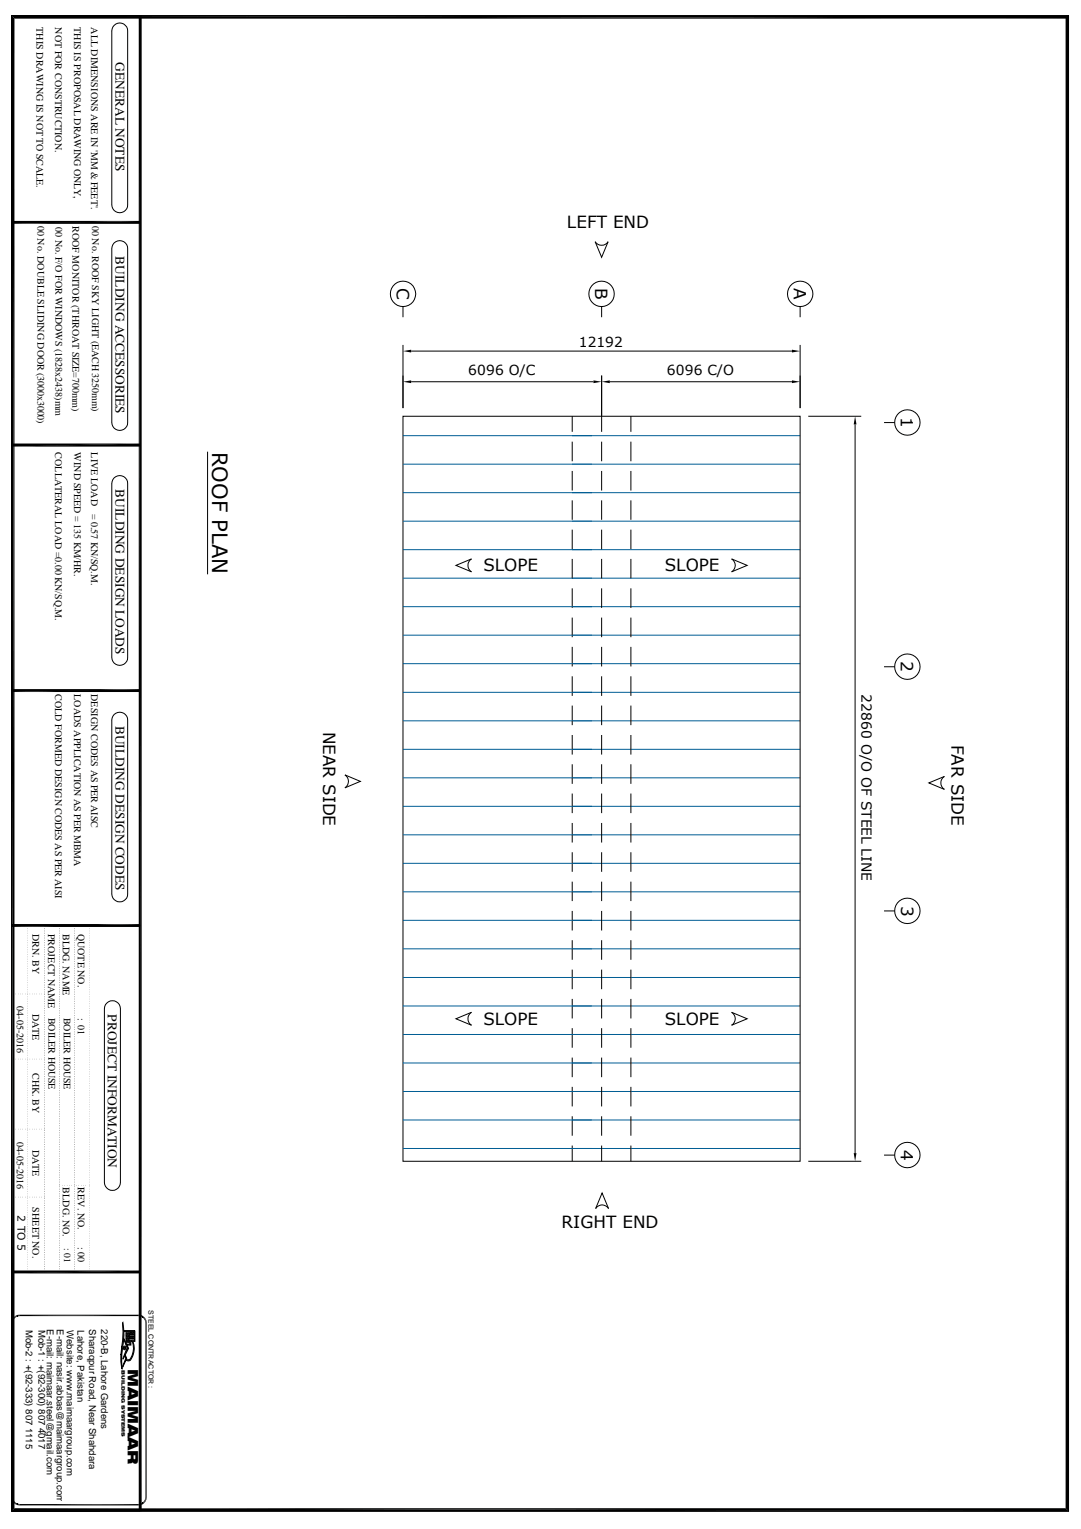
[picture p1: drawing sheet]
<svg xmlns="http://www.w3.org/2000/svg" width="297mm" height="420mm" viewBox="0 0 297 420" stroke-linecap="round" stroke-linejoin="round" font-family="sans-serif">
<g fill="none" stroke="#000" stroke-width=".27">
<path d="M3.2 4.3h290.1v410.6h-290.1zM3.2 4.3h35.3v410.6h-35.3h24.1M30.7 8.5h.1M31.3 7a2.16 2.16 0 0 1 2.4-.5 2.16 2.16 0 0 1 1.3 2v47.7a2.18 2.18 0 0 1-2.1 2.2 2.18 2.18 0 0 1-2.2-2.2v-47.7l.3-1.1zM293.3 4.3h.1M30.7 56.2h.1M35 56.2h.1M3.2 61h35.3M30.7 68.3h.1M31.3 66.7a2.19 2.19 0 0 1 2.4-.5 2.19 2.19 0 0 1 1.3 2.1v47.7a2.18 2.18 0 0 1-2.1 2.2 2.18 2.18 0 0 1-2.2-2.2v-47.7l.3-1.1zM163.3 66.4a2.11 2.11 0 0 0 3.6 0l-1.8 4.2zM110.6 84.2a3.5 3.5 0 0 0 3.1-5 3.5 3.5 0 0 0-5.8-.7 3.5 3.5 0 0 0 1.9 5.6l.8 .1v2.9"/>
<path d="M110.6 94.7v17.3M112.8 96.4h104.6M165.1 84.2a3.5 3.5 0 0 0 3.1-5.1 3.5 3.5 0 0 0-5.9-.6 3.5 3.5 0 0 0 2 5.6l.8 .1v2.9M219.6 84.2a3.5 3.5 0 0 0 3.1-5 3.5 3.5 0 0 0-5.8-.7 3.5 3.5 0 0 0 1.9 5.6l.8 .1v2.9M219.6 94.7v17.3M30.7 116h.1M35 116h.1M110.6 114.3h109v204.5h-109zM112.8 104.8h50.1M157 114.2v4.4M165.1 103.1v15.5M167.4 104.8h50"/>
<path d="M173.2 114.2v4.4M221.8 114.3h14.6M234.7 116.5v200.1M242.6 116h2.9M3.2 122.2h35.3M30.7 132.8h.1M31.3 131.2a2.19 2.19 0 0 1 2.4-.4 2.19 2.19 0 0 1 1.3 2v47.7a2.18 2.18 0 0 1-2.1 2.2 2.18 2.18 0 0 1-2.2-2.2v-47.7l.3-1.1zM57 124v33.7M157 121.3v5.3M157 129.3v5.4M157 137.4v5.3M165.1 121.3v5.3"/>
<path d="M165.1 129.3v5.4M165.1 137.4v5.3M173.2 121.3v5.3M173.2 129.3v5.4M173.2 137.4v5.3M125.1 155.2l4.3-1.7a2.11 2.11 0 0 0 0 3.5zM157 145.4v5.4M157 153.5v5.3M165.1 145.4v5.4M165.1 153.5v5.3M173.2 145.4v5.4M173.2 153.5v5.3"/>
<path d="M200.8 153.5l4.3 1.7-4.3 1.8a2.06 2.06 0 0 0 0-3.5zM157 161.5v5.4M157 169.6v5.3M157 177.6v5.4M165.1 161.5v5.4M165.1 169.6v5.3M165.1 177.6v5.4M173.2 161.5v5.4M173.2 169.6v5.3M173.2 177.6v5.4M3.2 189.6h35.3M30.7 180.5h.1"/>
<path d="M30.7 197.7h.1M31.3 196.2a2.19 2.19 0 0 1 2.4-.5 2.19 2.19 0 0 1 1.3 2v47.8a2.18 2.18 0 0 1-2.1 2.1 2.18 2.18 0 0 1-2.2-2.1v-47.8zM35 180.5h.1M157 185.7v5.4M157 193.7v5.4M165.1 185.7v5.4M165.1 193.7v5.4M173.2 185.7v5.4M173.2 193.7v5.4M242.6 183.1h2.9M94.7 212.8l4.2 1.7-4.2 1.8a2.11 2.11 0 0 0 0-3.5zM157 201.8v5.4"/>
<path d="M157 209.8v5.4M157 217.9v5.3M165.1 201.8v5.4M165.1 209.8v5.4M165.1 217.9v5.3M173.2 201.8v5.4M173.2 209.8v5.4M173.2 217.9v5.3M254.9 215l4.3-1.8a2.11 2.11 0 0 0 0 3.5zM157 226v5.3M157 234v5.4M165.1 226v5.3"/>
<path d="M165.1 234v5.4M173.2 226v5.3M173.2 234v5.4M3.2 254.1h35.3M7.6 255h.1M7.6 255.6h.1M7.6 256.2h.1M7.6 256.9h.1M7.6 257.6h.1M7.6 258.2h.1M7.6 258.8h.1M7.6 259.5h.1"/>
<path d="M12.1 255h.1M12.1 255.6h.1M12.1 256.2h.1M12.1 256.9h.1M12.1 257.6h.1M12.1 258.2h.1M12.1 258.8h.1M12.1 259.5h.1M16.2 255h.1M16.2 255.6h.1M16.2 256.2h.1M16.2 256.9h.1"/>
<path d="M16.2 257.6h.1M16.2 258.2h.1M16.2 258.8h.1M16.2 259.5h.1M20.3 255h.1M20.3 255.6h.1M20.3 256.2h.1M20.3 256.9h.1M20.3 257.6h.1M20.3 258.2h.1M20.3 258.8h.1M20.3 259.5h.1"/>
<path d="M24.4 255h.1M24.4 255.6h.1M24.4 256.2h.1M24.4 256.9h.1M24.4 257.6h.1M24.4 258.2h.1M24.4 258.8h.1M24.4 259.5h.1M30.7 245.5h.1M35 245.5h.1M157 242.1v5.3M157 250.1v5.4"/>
<path d="M157 258.1v5.4M165.1 242.1v5.3M165.1 250.1v5.4M165.1 258.1v5.4M173.2 242.1v5.3M173.2 250.1v5.4M173.2 258.1v5.4M242.6 250.1h2.9M3.6 272.9h.1M4.3 272.9h.1M4.9 272.9h.1M5.6 272.9h.1"/>
<path d="M6.3 272.9h.1M6.9 272.9h.1M7.5 272.9h.1M7.6 260.1h.1M7.6 260.8h.1M7.6 261.4h.1M7.6 262.1h.1M7.6 262.7h.1M7.6 263.3h.1M7.6 264h.1M7.6 264.6h.1M7.6 265.3h.1"/>
<path d="M7.6 265.9h.1M7.6 266.6h.1M7.6 267.2h.1M7.6 267.9h.1M7.6 268.5h.1M7.6 269.1h.1M7.6 269.8h.1M7.6 270.5h.1M7.6 271.1h.1M7.6 271.7h.1M7.6 272.4h.1M7.6 273h.1"/>
<path d="M7.6 273.7h.1M7.6 274.3h.1M7.6 274.9h.1M7.6 275.6h.1M7.6 276.2h.1M7.6 276.9h.1M7.6 277.5h.1M7.6 278.2h.1M7.6 278.8h.1M7.6 279.5h.1M8.2 272.9h.1M8.8 272.9h.1"/>
<path d="M9.5 272.9h.1M10.1 272.9h.1M10.8 272.9h.1M11.4 272.9h.1M12.1 272.9h.1M12.1 260.1h.1M12.1 260.8h.1M12.1 261.4h.1M12.1 262.1h.1M12.1 262.7h.1M12.1 263.3h.1M12.1 264h.1"/>
<path d="M12.1 264.6h.1M12.1 265.3h.1M12.1 265.9h.1M12.1 266.6h.1M12.1 267.2h.1M12.1 267.9h.1M12.1 268.5h.1M12.1 269.1h.1M12.1 269.8h.1M12.1 270.5h.1M12.1 271.1h.1M12.1 271.7h.1"/>
<path d="M12.1 272.4h.1M12.1 273h.1M12.1 273.7h.1M12.1 274.3h.1M12.1 274.9h.1M12.1 275.6h.1M12.1 276.2h.1M12.1 276.9h.1M12.1 277.5h.1M12.1 278.2h.1M12.1 278.8h.1M12.1 279.5h.1"/>
<path d="M16.2 260.1h.1M16.2 260.8h.1M16.2 261.4h.1M16.2 262.1h.1M16.2 262.7h.1M16.2 263.3h.1M16.2 264h.1M16.2 264.6h.1M16.2 265.3h.1M16.2 265.9h.1M16.2 266.6h.1M16.2 267.2h.1"/>
<path d="M16.2 267.9h.1M16.2 268.5h.1M16.2 269.1h.1M16.2 269.8h.1M16.2 270.5h.1M16.2 271.1h.1M16.2 271.7h.1M16.2 272.4h.1M16.2 273h.1M16.2 273.7h.1M16.2 274.3h.1M16.2 274.9h.1"/>
<path d="M16.2 275.6h.1M16.2 276.2h.1M16.2 276.9h.1M16.2 277.5h.1M16.2 278.2h.1M16.2 278.8h.1M16.2 279.5h.1M20.3 260.1h.1M20.3 260.8h.1M20.3 261.4h.1M20.3 262.1h.1M20.3 262.7h.1"/>
<path d="M20.3 263.3h.1M20.3 264h.1M20.3 264.6h.1M20.3 265.3h.1M20.3 265.9h.1M20.3 266.6h.1M20.3 267.2h.1M20.3 267.9h.1M20.3 268.5h.1M20.3 269.1h.1M20.3 269.8h.1M20.3 270.5h.1"/>
<path d="M20.3 271.1h.1M20.3 271.7h.1M20.3 272.4h.1M20.3 273h.1M20.3 273.7h.1M20.3 274.3h.1M20.3 274.9h.1M20.3 275.6h.1M20.3 276.2h.1M20.3 276.9h.1M20.3 277.5h.1M20.3 278.2h.1"/>
<path d="M20.3 278.8h.1M20.3 279.5h.1M24.4 260.1h.1M24.4 260.8h.1M24.4 261.4h.1M24.4 262.1h.1M24.4 262.7h.1M24.4 263.3h.1M24.4 264h.1M24.4 264.6h.1M24.4 265.3h.1M24.4 265.9h.1"/>
<path d="M24.4 266.6h.1M24.4 267.2h.1M24.4 267.9h.1M24.4 268.5h.1M24.4 269.1h.1M24.4 269.8h.1M24.4 270.5h.1M24.4 271.1h.1M24.4 271.7h.1M24.4 272.4h.1M24.4 273h.1M24.4 273.7h.1"/>
<path d="M24.4 274.3h.1M24.4 274.9h.1M24.4 275.6h.1M24.4 276.2h.1M24.4 276.9h.1M24.4 277.5h.1M24.4 278.2h.1M24.4 278.8h.1M24.4 279.5h.1M28.7 276.9h.1M29.3 275.4a2.16 2.16 0 0 1 2.4-.5 2.16 2.16 0 0 1 1.3 2v47.8a2.2 2.2 0 0 1-2.1 2.1 2.2 2.2 0 0 1-2.2-2.1v-47.8l.3-1.1zM125.1 279.7l4.3-1.8a2.11 2.11 0 0 0 0 3.6z"/>
<path d="M157 266.2v5.4M157 274.3v5.3M165.1 266.2v5.4M165.1 274.3v5.3M173.2 266.2v5.4M173.2 274.3v5.3M200.8 277.9l4.3 1.8-4.3 1.8a2.06 2.06 0 0 0 0-3.6zM3.6 290.8h.1M4.3 290.8h.1M4.9 290.8h.1M5.6 290.8h.1M6.3 290.8h.1"/>
<path d="M6.9 290.8h.1M7.5 290.8h.1M7.6 280.1h.1M7.6 280.7h.1M7.6 281.4h.1M7.6 282h.1M7.6 282.7h.1M7.6 283.3h.1M7.6 283.9h.1M7.6 284.6h.1M7.6 285.3h.1M7.6 285.9h.1"/>
<path d="M7.6 286.5h.1M7.6 287.2h.1M7.6 287.8h.1M7.6 288.5h.1M7.6 289.1h.1M7.6 289.7h.1M7.6 290.4h.1M7.6 291.1h.1M7.6 291.7h.1M7.6 292.3h.1M7.6 293h.1M7.6 293.6h.1"/>
<path d="M7.6 294.3h.1M7.6 294.9h.1M7.6 295.6h.1M7.6 296.2h.1M7.6 296.8h.1M7.6 297.5h.1M7.6 298.1h.1M7.6 298.8h.1M7.6 299.4h.1M8.2 290.8h.1M8.8 290.8h.1M9.5 290.8h.1"/>
<path d="M10.1 290.8h.1M10.8 290.8h.1M11.4 290.8h.1M12.1 280.1h.1M12.1 280.7h.1M12.1 281.4h.1M12.1 282h.1M12.1 282.7h.1M12.1 283.3h.1M12.1 283.9h.1M12.1 284.6h.1M12.1 285.3h.1"/>
<path d="M12.1 285.9h.1M12.1 286.5h.1M12.1 287.2h.1M12.1 287.8h.1M12.1 288.5h.1M12.1 289.1h.1M12.1 289.7h.1M12.1 290.4h.1M12.1 291.1h.1M12.1 291.7h.1M12.1 292.3h.1M12.1 293h.1"/>
<path d="M12.1 293.6h.1M12.1 294.3h.1M12.1 294.9h.1M12.1 295.6h.1M12.1 296.2h.1M12.1 296.8h.1M12.1 297.5h.1M12.1 298.1h.1M12.1 298.8h.1M12.1 299.4h.1M12.1 290.8h.1M16.2 280.1h.1"/>
<path d="M16.2 280.7h.1M16.2 281.4h.1M16.2 282h.1M16.2 282.7h.1M16.2 283.3h.1M16.2 283.9h.1M16.2 284.6h.1M16.2 285.3h.1M16.2 285.9h.1M16.2 286.5h.1M16.2 287.2h.1M16.2 287.8h.1"/>
<path d="M16.2 288.5h.1M16.2 289.1h.1M16.2 289.7h.1M16.2 290.4h.1M16.2 291.1h.1M16.2 291.7h.1M16.2 292.3h.1M16.2 293h.1M16.2 293.6h.1M16.2 294.3h.1M16.2 294.9h.1M16.2 295.6h.1"/>
<path d="M16.2 296.2h.1M16.2 296.8h.1M16.2 297.5h.1M16.2 298.1h.1M16.2 298.8h.1M16.2 299.4h.1M20.3 280.1h.1M20.3 280.7h.1M20.3 281.4h.1M20.3 282h.1M20.3 282.7h.1M20.3 283.3h.1"/>
<path d="M20.3 283.9h.1M20.3 284.6h.1M20.3 285.3h.1M20.3 285.9h.1M20.3 286.5h.1M20.3 287.2h.1M20.3 287.8h.1M20.3 288.5h.1M20.3 289.1h.1M20.3 289.7h.1M20.3 290.4h.1M20.3 291.1h.1"/>
<path d="M20.3 291.7h.1M20.3 292.3h.1M20.3 293h.1M20.3 293.6h.1M20.3 294.3h.1M20.3 294.9h.1M20.3 295.6h.1M20.3 296.2h.1M20.3 296.8h.1M20.3 297.5h.1M20.3 298.1h.1M20.3 298.8h.1"/>
<path d="M20.3 299.4h.1M24.4 280.1h.1M24.4 280.7h.1M24.4 281.4h.1M24.4 282h.1M24.4 282.7h.1M24.4 283.3h.1M24.4 283.9h.1M24.4 284.6h.1M24.4 285.3h.1M24.4 285.9h.1M24.4 286.5h.1"/>
<path d="M24.4 287.2h.1M24.4 287.8h.1M24.4 288.5h.1M24.4 289.1h.1M24.4 289.7h.1M24.4 290.4h.1M24.4 291.1h.1M24.4 291.7h.1M24.4 292.3h.1M24.4 293h.1M24.4 293.6h.1M24.4 294.3h.1"/>
<path d="M24.4 294.9h.1M24.4 295.6h.1M24.4 296.2h.1M24.4 296.8h.1M24.4 297.5h.1M24.4 298.1h.1M24.4 298.8h.1M24.4 299.4h.1M157 282.3v5.4M157 290.4v5.3M157 298.4v5.4M165.1 282.3v5.4"/>
<path d="M165.1 290.4v5.3M165.1 298.4v5.4M173.2 282.3v5.4M173.2 290.4v5.3M173.2 298.4v5.4M3.6 310h.1M4.3 310h.1M4.9 310h.1M5.6 310h.1M6.3 310h.1M6.9 310h.1M7.5 310h.1"/>
<path d="M7.6 300.1h.1M7.6 300.7h.1M7.6 301.4h.1M7.6 302h.1M7.6 302.6h.1M7.6 303.3h.1M7.6 303.9h.1M7.6 304.6h.1M7.6 305.2h.1M7.6 305.9h.1M7.6 306.5h.1M7.6 307.2h.1"/>
<path d="M7.6 307.8h.1M7.6 308.4h.1M7.6 309.1h.1M7.6 309.7h.1M7.6 310.4h.1M7.6 311h.1M7.6 311.7h.1M7.6 312.3h.1M7.6 313h.1M7.6 313.6h.1M7.6 314.2h.1M7.6 314.9h.1"/>
<path d="M7.6 315.5h.1M7.6 316.2h.1M7.6 316.8h.1M7.6 317.4h.1M7.6 318.1h.1M7.6 318.8h.1M7.6 319.4h.1M8.2 310h.1M8.8 310h.1M9.5 310h.1M10.1 310h.1M10.8 310h.1"/>
<path d="M11.4 310h.1M12.1 300.1h.1M12.1 300.7h.1M12.1 301.4h.1M12.1 302h.1M12.1 302.6h.1M12.1 303.3h.1M12.1 303.9h.1M12.1 304.6h.1M12.1 305.2h.1M12.1 305.9h.1M12.1 306.5h.1"/>
<path d="M12.1 307.2h.1M12.1 307.8h.1M12.1 308.4h.1M12.1 309.1h.1M12.1 309.7h.1M12.1 310.4h.1M12.1 311h.1M12.1 311.7h.1M12.1 312.3h.1M12.1 313h.1M12.1 313.6h.1M12.1 314.2h.1"/>
<path d="M12.1 314.9h.1M12.1 315.5h.1M12.1 316.2h.1M12.1 316.8h.1M12.1 317.4h.1M12.1 318.1h.1M12.1 318.8h.1M12.1 319.4h.1M12.1 310h.1M16.2 300.1h.1M16.2 300.7h.1M16.2 301.4h.1"/>
<path d="M16.2 302h.1M16.2 302.6h.1M16.2 303.3h.1M16.2 303.9h.1M16.2 304.6h.1M16.2 305.2h.1M16.2 305.9h.1M16.2 306.5h.1M16.2 307.2h.1M16.2 307.8h.1M16.2 308.4h.1M16.2 309.1h.1"/>
<path d="M16.2 309.7h.1M16.2 310.4h.1M16.2 311h.1M16.2 311.7h.1M16.2 312.3h.1M16.2 313h.1M16.2 313.6h.1M16.2 314.2h.1M16.2 314.9h.1M16.2 315.5h.1M16.2 316.2h.1M16.2 316.8h.1"/>
<path d="M16.2 317.4h.1M16.2 318.1h.1M16.2 318.8h.1M16.2 319.4h.1M20.3 300.1h.1M20.3 300.7h.1M20.3 301.4h.1M20.3 302h.1M20.3 302.6h.1M20.3 303.3h.1M20.3 303.9h.1M20.3 304.6h.1"/>
<path d="M20.3 305.2h.1M20.3 305.9h.1M20.3 306.5h.1M20.3 307.2h.1M20.3 307.8h.1M20.3 308.4h.1M20.3 309.1h.1M20.3 309.7h.1M20.3 310.4h.1M20.3 311h.1M20.3 311.7h.1M20.3 312.3h.1"/>
<path d="M20.3 313h.1M20.3 313.6h.1M20.3 314.2h.1M20.3 314.9h.1M20.3 315.5h.1M20.3 316.2h.1M20.3 316.8h.1M20.3 317.4h.1M20.3 318.1h.1M20.3 318.8h.1M20.3 319.4h.1M24.4 300.1h.1"/>
<path d="M24.4 300.7h.1M24.4 301.4h.1M24.4 302h.1M24.4 302.6h.1M24.4 303.3h.1M24.4 303.9h.1M24.4 304.6h.1M24.4 305.2h.1M24.4 305.9h.1M24.4 306.5h.1M24.4 307.2h.1M24.4 307.8h.1"/>
<path d="M24.4 308.4h.1M24.4 309.1h.1M24.4 309.7h.1M24.4 310.4h.1M24.4 311h.1M24.4 311.7h.1M24.4 312.3h.1M24.4 313h.1M24.4 313.6h.1M24.4 314.2h.1M24.4 314.9h.1M24.4 315.5h.1"/>
<path d="M24.4 316.2h.1M24.4 316.8h.1M24.4 317.4h.1M24.4 318.1h.1M24.4 318.8h.1M24.4 319.4h.1M157 306.5v5.3M157 314.5v4.3M165.1 306.5v5.3M165.1 314.5v4.3M173.2 306.5v5.3M173.2 314.5v4.3"/>
<path d="M221.8 318.8h14.6M242.6 317.2h2.9M3.6 328.7h.1M4.3 328.7h.1M4.9 328.7h.1M5.6 328.7h.1M6.3 328.7h.1M6.9 328.7h.1M7.5 328.7h.1M7.6 320h.1M7.6 320.7h.1M7.6 321.3h.1"/>
<path d="M7.6 322h.1M7.6 322.6h.1M7.6 323.2h.1M7.6 323.9h.1M7.6 324.6h.1M7.6 325.2h.1M7.6 325.8h.1M7.6 326.5h.1M7.6 327.1h.1M7.6 327.8h.1M7.6 328.4h.1M7.6 329h.1"/>
<path d="M7.6 329.7h.1M7.6 330.3h.1M7.6 331h.1M7.6 331.6h.1M7.6 332.3h.1M7.6 332.9h.1M7.6 333.6h.1M7.6 334.2h.1M7.6 334.9h.1M7.6 335.5h.1M7.6 336.1h.1M7.6 336.8h.1"/>
<path d="M7.6 337.4h.1M7.6 338.1h.1M7.6 338.7h.1M7.6 339.4h.1M7.6 340h.1M8.2 328.7h.1M8.8 328.7h.1M9.5 328.7h.1M10.1 328.7h.1M10.8 328.7h.1M11.4 328.7h.1M12.1 320h.1"/>
<path d="M12.1 320.7h.1M12.1 321.3h.1M12.1 322h.1M12.1 322.6h.1M12.1 323.2h.1M12.1 323.9h.1M12.1 324.6h.1M12.1 325.2h.1M12.1 325.8h.1M12.1 326.5h.1M12.1 327.1h.1M12.1 327.8h.1"/>
<path d="M12.1 328.4h.1M12.1 329h.1M12.1 329.7h.1M12.1 330.3h.1M12.1 331h.1M12.1 331.6h.1M12.1 332.3h.1M12.1 332.9h.1M12.1 333.6h.1M12.1 334.2h.1M12.1 334.9h.1M12.1 335.5h.1"/>
<path d="M12.1 336.1h.1M12.1 336.8h.1M12.1 337.4h.1M12.1 338.1h.1M12.1 338.7h.1M12.1 339.4h.1M12.1 340h.1M12.1 328.7h.1M16.2 320h.1M16.2 320.7h.1M16.2 321.3h.1M16.2 322h.1"/>
<path d="M16.2 322.6h.1M16.2 323.2h.1M16.2 323.9h.1M16.2 324.6h.1M16.2 325.2h.1M16.2 325.8h.1M16.2 326.5h.1M16.2 327.1h.1M16.2 327.8h.1M16.2 328.4h.1M16.2 329h.1M16.2 329.7h.1"/>
<path d="M16.2 330.3h.1M16.2 331h.1M16.2 331.6h.1M16.2 332.3h.1M16.2 332.9h.1M16.2 333.6h.1M16.2 334.2h.1M16.2 334.9h.1M16.2 335.5h.1M16.2 336.1h.1M16.2 336.8h.1M16.2 337.4h.1"/>
<path d="M16.2 338.1h.1M16.2 338.7h.1M16.2 339.4h.1M16.2 340h.1M16.2 325.5h.1M17.1 325.5h.1M17.8 325.5h.1M18.4 325.5h.1M19.1 325.5h.1M19.7 325.5h.1M20.3 320h.1M20.3 320.7h.1"/>
<path d="M20.3 321.3h.1M20.3 322h.1M20.3 322.6h.1M20.3 323.2h.1M20.3 323.9h.1M20.3 324.6h.1M20.3 325.2h.1M20.3 325.8h.1M20.3 326.5h.1M20.3 327.1h.1M20.3 327.8h.1M20.3 328.4h.1"/>
<path d="M20.3 329h.1M20.3 329.7h.1M20.3 330.3h.1M20.3 331h.1M20.3 331.6h.1M20.3 332.3h.1M20.3 332.9h.1M20.3 333.6h.1M20.3 334.2h.1M20.3 334.9h.1M20.3 335.5h.1M20.3 336.1h.1"/>
<path d="M20.3 336.8h.1M20.3 337.4h.1M20.3 338.1h.1M20.3 338.7h.1M20.3 339.4h.1M20.3 340h.1M20.3 325.5h.1M21 325.5h.1M21.6 325.5h.1M22.3 325.5h.1M22.9 325.5h.1M23.5 325.5h.1"/>
<path d="M24.4 320h.1M24.4 320.7h.1M24.4 321.3h.1M24.4 322h.1M24.4 322.6h.1M24.4 323.2h.1M24.4 323.9h.1M24.4 324.6h.1M24.4 325.2h.1M24.4 325.8h.1M24.4 326.5h.1M24.4 327.1h.1"/>
<path d="M24.4 327.8h.1M24.4 328.4h.1M24.4 329h.1M24.4 329.7h.1M24.4 330.3h.1M24.4 331h.1M24.4 331.6h.1M24.4 332.3h.1M24.4 332.9h.1M24.4 333.6h.1M24.4 334.2h.1M24.4 334.9h.1"/>
<path d="M24.4 335.5h.1M24.4 336.1h.1M24.4 336.8h.1M24.4 337.4h.1M24.4 338.1h.1M24.4 338.7h.1M24.4 339.4h.1M24.4 340h.1M24.4 325.5h.1M28.7 324.7h.1M33 324.7h.1M165.2 327.6l1.8 4.2a2.06 2.06 0 0 0-3.5 0z"/>
<path d="M3.2 349.3h35.3M7.6 340.7h.1M7.6 341.3h.1M7.6 341.9h.1M7.6 342.6h.1M7.6 343.2h.1M7.6 343.9h.1M7.6 344.5h.1M7.6 345.2h.1M7.6 345.8h.1M7.6 346.5h.1M7.6 347.1h.1"/>
<path d="M7.6 347.7h.1M7.6 348.4h.1M12.1 340.7h.1M12.1 341.3h.1M12.1 341.9h.1M12.1 342.6h.1M12.1 343.2h.1M12.1 343.9h.1M12.1 344.5h.1M12.1 345.2h.1M12.1 345.8h.1M12.1 346.5h.1"/>
<path d="M12.1 347.1h.1M12.1 347.7h.1M12.1 348.4h.1M16.2 340.7h.1M16.2 341.3h.1M16.2 341.9h.1M16.2 342.6h.1M16.2 343.2h.1M16.2 343.9h.1M16.2 344.5h.1M16.2 345.2h.1M16.2 345.8h.1"/>
<path d="M16.2 346.5h.1M16.2 347.1h.1M16.2 347.7h.1M16.2 348.4h.1M20.3 340.7h.1M20.3 341.3h.1M20.3 341.9h.1M20.3 342.6h.1M20.3 343.2h.1M20.3 343.9h.1M20.3 344.5h.1M20.3 345.2h.1"/>
<path d="M20.3 345.8h.1M20.3 346.5h.1M20.3 347.1h.1M20.3 347.7h.1M20.3 348.4h.1M24.4 340.7h.1M24.4 341.3h.1M24.4 341.9h.1M24.4 342.6h.1M24.4 343.2h.1M24.4 343.9h.1M24.4 344.5h.1"/>
<path d="M24.4 345.2h.1M24.4 345.8h.1M24.4 346.5h.1M24.4 347.1h.1M24.4 347.7h.1M24.4 348.4h.1M3.2 362.6v49M3.3 362.1v50.1M3.5 362v50.3M33.2 371.7v2.2M33.3 370v5.4M33.4 369.6v6.1"/>
<path d="M33.5 368.1v3.8M33.7 367.8v2.2M33.7 363.1a17.5 17.5 0 0 1-.1 6.9l-.2 1.9v4a22 22 0 0 1 .3-8.1zM33.7 363.5v6.2M33.8 363.5v5.7M33.9 370.2h.5v.2l-.3 .2zM33.9 364.6v3.7M34 364.8v2.9l.9 2.4-1.1 3.1 1.5-3-1.3-2.7M34 365.3h3M34 365.6h2.9M34.1 369.6l.3 .2v.2h-.5zM34.4 372l.4 1-1.1 2.3 .8-2.4-.3-.6"/>
<path d="M34.6 365.9h.4v.7h-.4zM34.6 366.9h.4v.6h-.4zM34.6 367.8h.4v.7h-.4zM35.1 367.8h.4v.7h-.4zM35.2 366.9h.3v.6h-.3zM35.2 365.9h.3v.7h-.3zM35.8 365.9h.3v.7h-.3zM35.8 366.9h.3v.6h-.3zM36.3 368.3a4.9 4.9 0 0 1-.9 5h-.7M36.4 365.9h.4v.7h-.4zM36.4 366.9h.4v.7h-.4zM36.5 368.3a5.4 5.4 0 0 1-.8 5.2l-.4 .2-.7-.3"/>
<path d="M36.7 368.8v2.9M36.7 369.3v2M37 365.3v3M37 365.3v3h-1.1v1h-1l-.2-.2h.9v-1.2h1.2M39.9 362v50.3M40.1 362.1v50.1M40.2 362.6v49M3.2 414.9h.1M293.3 414.9h.1"/>
<circle cx="249" cy="116" r="3.5"/>
<circle cx="249" cy="183" r="3.5"/>
<circle cx="249" cy="250.1" r="3.5"/>
<circle cx="249" cy="317.1" r="3.5"/>
</g>
<g fill="#000">
<path d="M3.2 4.3l.8 .8-.8 409.8zM3.2 4.3l290.1 .8h-289.3zM38.1 4.3l.8 410.6h-.8zM38.1 4.3h.8v410.6zM292.5 4.3h.8l-.8 409.8zM3.2 4.3h290.1v.8zM3.2 61.5l35.3-.8v.8zM3.2 60.7h35.3l-35.3 .8zM110.6 96.4l2.2-.4v.8zM217.4 96l2.2 .4-2.2 .4zM110.6 104.8l2.2-.4v.8zM162.9 104.4l2.2 .4-2.2 .4z"/>
<path d="M165.1 104.8l2.3-.4v.8zM217.4 104.4l2.2 .4-2.2 .4zM234.7 114.3l.4 2.2h-.8zM3.2 121.8h35.3l-35.3 .8zM3.2 122.6l35.3-.8v.8zM3.2 189.2h35.3l-35.3 .8zM3.2 190l35.3-.8v.8zM3.2 253.7h35.3l-35.3 .8zM3.2 254.5l35.3-.8v.8zM234.3 316.6h.8l-.4 2.2zM3.2 348.8h35.3l-35.3 .8zM3.2 349.6l35.3-.8v.8z"/>
<path d="M3.6 361.9v1.3zM3.8 361.6l-.2 1zM3.8 361.6v.7zM3.9 361.6l-.1 .7zM3.9 361.6l.4-.3-.4 .8zM4.3 361.3v.4l-.4 .4zM4.3 361.2v.5zM4.8 361v.4zM4.3 361.2l.5-.2-.5 .7zM4.8 361v.4l-.5 .3zM4.8 361h.6l-.6 .4zM4.8 361.4l.6-.4v.4z"/>
<path d="M33.4 374.2v1.7zM33.4 373.9v1.8zM33.5 375.1l-.1 .8zM33.5 375.1v.8zM33.6 363.3v.2zM33.7 363.1l-.1 .4zM33.7 363.1v1.8zM33.7 375.1v.2zM33.8 372.9v.3zM33.9 369.8v.2zM33.9 370.2v.2zM34 365.3v.2z"/>
<path d="M34 367.5v.2zM34 365.3v.3zM33.9 370.2h.2l-.2 .2zM34.1 370.2v.4l-.2-.2zM34.1 369.6l-.2 .4zM34.1 369.6v.4h-.2zM34.1 370.2h.2l-.2 .4zM34.3 370.2v.4h-.2zM34.1 369.6h.2l-.2 .4zM34.3 369.6v.4h-.2zM34.4 372v.6zM34.4 369.8v.2z"/>
<path d="M34.4 370.2v.2zM34.3 370.2h.1l-.1 .4zM34.4 370.2l-.1 .4zM34.3 369.6l.1 .2-.1 .2zM34.4 369.8l-.1 .2zM34.4 372l.1 .3-.1 .3zM34.5 372.3v.6l-.1-.3zM34.5 372.9l-.8 2.4zM34.5 372.9v.7l-.8 1.7zM34.7 373.3v.2zM34 367.5l.8 1.7zM34 367.7l.8 1.5v.7z"/>
<path d="M34.5 372.3l.3 .7-.3 .6zM34.9 369.1v.2zM34.9 369.3v.8zM34.8 369.2v.7zM34.9 370.1l-1.1 3.1zM34.9 370.1v.9l-1.1 2.2zM34.7 373.3l.2 .1-.2 .1zM34.7 373.5l.2-.1v.2zM34.6 367.8h.4l-.4 .7zM35 367.8v.7h-.4zM34.6 366.9h.4l-.4 .7zM35 366.9v.7h-.4z"/>
<path d="M34.6 365.9h.4l-.4 .7zM35 365.9v.7h-.4zM34.9 373.4v.2zM35 373.4l-.1 .2zM34.9 369.3l.4 .9-.4 .8zM35 373.4l.3-.1-.3 .3zM35.3 373.3v.4l-.3-.1zM35.3 373.3v.4zM35.4 373.3l-.1 .4zM35.1 367.8h.4l-.4 .7zM35.5 367.8v.7h-.4zM35.2 365.9h.3l-.3 .7z"/>
<path d="M35.5 365.9v.7h-.3zM35.2 366.9h.3l-.3 .7zM35.5 366.9v.7h-.3zM34.9 369.1h.7l-.7 .2zM34.9 369.3l.7-.2v.2zM35.4 373.3l.3-.1-.3 .4zM35.7 373.2v.3l-.3 .1zM35.8 373.1l-.1 .4zM35.6 367.9h.3l-.3 1.4zM35.9 367.9v1.4h-.3zM36 372.7l-.2 .7zM36 372.7v.5l-.2 .2z"/>
<path d="M35.8 366.9h.3l-.3 .7zM36.1 366.9v.7h-.3zM35.8 365.9h.3l-.3 .7zM36.1 365.9v.7h-.3zM36.2 372.2l-.2 1zM36.3 368.3l.1 .5zM36.4 371.4l-.2 1.4zM36.4 368.3v.5zM36.5 368.3v.5zM36.5 371.3l-.1 1zM36.6 370.7l-.1 1.4zM36.6 368.6v.7z"/>
<path d="M36.6 370.3v1.6zM36.6 368.8v1.5zM36.4 366.9h.4l-.4 .7zM36.8 366.9v.7h-.4zM36.4 365.9h.4l-.4 .7zM36.8 365.9v.7h-.4zM35.9 367.9h.9l-.9 .4zM35.9 368.3l.9-.4v.4zM36.8 369.3v2zM36.8 367.9v.4zM36.9 367.9l-.1 .4zM38.6 361v.4z"/>
<path d="M38 361h.6l-.6 .4zM38 361.4l.6-.4v.4zM39.1 361.2v.5zM39.1 361.3v.4zM38.6 361l.5 .2-.5 .2zM38.6 361.4l.5-.2v.5zM39.1 361.3l.4 .3-.4 .1zM39.1 361.7l.4-.1v.5zM39.5 361.6v.5zM39.6 361.6v.7zM39.6 361.6l.2 .3-.2 .4zM39.8 361.9v.7l-.2-.3z"/>
<path d="M39.8 361.9v.7zM39.9 362v1.2zM3.6 411.1v1.2zM3.6 411.6v.8zM3.6 411.6l.2 .4-.2 .4zM3.8 412v.7l-.2-.3zM3.8 412v.7zM3.9 412.2v.5zM4 414.1l289.3 .8h-290.1zM4 5.1v409l-.8 .8zM3.9 412.2l.4 .3-.4 .2zM3.9 412.7l.4-.2v.5z"/>
<path d="M4.3 412.5v.5zM4.3 412.6v.4zM4.8 412.8v.5zM4.3 412.6l.5 .2-.5 .2zM4.3 413l.5-.2v.5zM4.8 412.8l.6 .2-.6 .3zM4.8 413.3l.6-.3v.3zM38.6 412.8v.5zM38 413l.6-.2-.6 .5zM38 413.3l.6-.5v.5zM39.1 412.5v.5zM38.6 412.8l.5-.2-.5 .7z"/>
<path d="M39.1 412.6v.4l-.5 .3zM39.5 412.2l-.4 .8v-.5zM39.5 412.2v.5l-.4 .3zM39.6 412l-.1 .7zM39.8 411.6l-.2 1.1v-.7zM39.8 411.6v.8l-.2 .3zM39.9 411.1l-.1 1.3zM293.3 4.3v410.6l-.8-.8zM4 414.1h288.5l.8 .8z"/>
</g>
<g fill="none" stroke="#005d94" stroke-width=".27">
<path d="M110.6 119.6h51.8M157 119.6h62.6M110.6 127.4h51.8M110.6 135.3h51.8M157 127.4h62.6M157 135.3h62.6M110.6 143.1h51.8M110.6 150.9h51.8M110.6 158.7h51.8M157 143.1h62.6M157 150.9h62.6M157 158.7h62.6"/>
<path d="M110.6 166.6h51.8M110.6 174.4h51.8M157 166.6h62.6M157 174.4h62.6M110.6 182.2h51.8M110.6 190.1h51.8M110.6 197.9h51.8M157 182.2h62.6M157 190.1h62.6M157 197.9h62.6M110.6 205.7h51.8M110.6 213.6h51.8"/>
<path d="M157 205.7h62.6M157 213.6h62.6M110.6 221.4h51.8M110.6 229.2h51.8M110.6 237h51.8M157 221.4h62.6M157 229.2h62.6M157 237h62.6M110.6 244.9h51.8M110.6 252.7h51.8M157 244.9h62.6M157 252.7h62.6"/>
<path d="M110.6 260.5h51.8M110.6 268.4h51.8M110.6 276.2h51.8M157 260.5h62.6M157 268.4h62.6M157 276.2h62.6M110.6 284h51.8M110.6 291.9h51.8M110.6 299.7h51.8M157 284h62.6M157 291.9h62.6M157 299.7h62.6"/>
<path d="M110.6 307.5h51.8M110.6 315.3h51.8M157 307.5h62.6M157 315.3h62.6"/>
</g>
<path d="M5.4 361.2h32.6M5.4 413.1h32.6" fill="none" stroke="#000" stroke-width=".38"/>
<path d="M34 365.5h2.9" fill="none" stroke="#000" stroke-width=".3"/>
<text font-size="5.8" x="58.2" y="124" transform="rotate(90 58.2 124)">ROOF PLAN</text>
<g font-size="4.6">
<text x="155.6" y="62.6">LEFT END</text>
<text x="108.9" y="79.1" transform="rotate(90 108.9 79.1)">C</text>
<text x="163.4" y="79" transform="rotate(90 163.4 79)">B</text>
<text x="217.9" y="79.1" transform="rotate(90 217.9 79.1)">A</text>
<text x="247.3" y="114.5" transform="rotate(90 247.3 114.5)">1</text>
<text x="132.7" y="156.7">SLOPE</text>
<text x="182.4" y="156.7">SLOPE</text>
<text x="247.3" y="181.6" transform="rotate(90 247.3 181.6)">2</text>
<text x="88.7" y="200.9" transform="rotate(90 88.7 200.9)">NEAR SIDE</text>
<text x="261.1" y="204.5" transform="rotate(90 261.1 204.5)">FAR SIDE</text>
<text x="247.3" y="248.6" transform="rotate(90 247.3 248.6)">3</text>
<text x="132.7" y="281.5">SLOPE</text>
<text x="182.4" y="281.5">SLOPE</text>
<text x="247.3" y="315.7" transform="rotate(90 247.3 315.7)">4</text>
<text x="154.1" y="337.2">RIGHT END</text>
</g>
<g font-size="4">
<text x="35.1" y="375.8" transform="rotate(90 35.1 375.8)">MAIMA</text>
<text x="35.1" y="398.2" transform="rotate(90 35.1 398.2)">R</text>
</g>
<g font-size="3.8">
<text x="158.9" y="95.2">12192</text>
<text x="128.5" y="103.1">6096 O/C</text>
<text x="183" y="103.1">6096 C/O</text>
<text x="236.4" y="190.6" transform="rotate(90 236.4 190.6)">22860 O/O OF STEEL LINE</text>
</g>
<g font-size="3.7">
<text x="31.7" y="17.1" transform="rotate(90 31.7 17.1)">GENERAL NOTES</text>
<text x="31.7" y="70.3" transform="rotate(90 31.7 70.3)">BUILDING ACCESSORIES</text>
<text x="31.7" y="134.3" transform="rotate(90 31.7 134.3)">BUILDING DESIGN LOADS</text>
<text x="31.7" y="199.2" transform="rotate(90 31.7 199.2)">BUILDING DESIGN CODES</text>
<text x="29.6" y="278.4" transform="rotate(90 29.6 278.4)">PROJECT INFORMATION</text>
</g>
<text font-size="2.9" x="4.8" y="333.6" transform="rotate(90 4.8 333.6)">2 TO 5</text>
<g font-size="2.7">
<text x="10" y="7.5" transform="rotate(90 10 7.5)">THIS DRAWING IS NOT TO SCALE.</text>
<text x="15.2" y="7.5" transform="rotate(90 15.2 7.5)">NOT FOR CONSTRUCTION.</text>
<text x="20.3" y="7.5" transform="rotate(90 20.3 7.5)">THIS IS PROPOSAL DRAWING ONLY,</text>
<text x="25" y="7.5" transform="rotate(90 25 7.5)">ALL DIMENSIONS ARE IN 'MM &amp; FEET'.</text>
<text x="10.3" y="62" transform="rotate(90 10.3 62)">00 No. DOUBLE SLIDING DOOR (3000x3000)</text>
<text x="15.2" y="62.3" transform="rotate(90 15.2 62.3)">00 No. F/O FOR WINDOWS (1828x2438)mm</text>
<text x="19.9" y="62" transform="rotate(90 19.9 62)">ROOF MONITOR (THROAT SIZE=700mm)</text>
<text x="25.3" y="61.9" transform="rotate(90 25.3 61.9)">00 No. ROOF SKY LIGHT (EACH 3250mm)</text>
<text x="15.2" y="124.2" transform="rotate(90 15.2 124.2)">COLLATERAL LOAD =0.00 KN/SQ.M.</text>
<text x="20.3" y="124.2" transform="rotate(90 20.3 124.2)">WIND SPEED = 135 KM/HR.</text>
<text x="25" y="124.2" transform="rotate(90 25 124.2)">LIVE LOAD</text>
<text x="25" y="141.1" transform="rotate(90 25 141.1)">= 0.57 KN/SQ.M.</text>
<text x="15.2" y="190.6" transform="rotate(90 15.2 190.6)">COLD FORMED DESIGN CODES AS PER AISI</text>
<text x="20.3" y="190.6" transform="rotate(90 20.3 190.6)">LOADS APPLICATION AS PER MBMA</text>
<text x="25" y="190.6" transform="rotate(90 25 190.6)">DESIGN CODES AS PER AISC</text>
<text x="8.9" y="256.4" transform="rotate(90 8.9 256.4)">DRN. BY</text>
<text x="13.2" y="256.4" transform="rotate(90 13.2 256.4)">PROJECT NAME</text>
<text x="17.3" y="256.4" transform="rotate(90 17.3 256.4)">BLDG. NAME</text>
<text x="21.4" y="256.4" transform="rotate(90 21.4 256.4)">QUOTE NO.</text>
<text x="4.6" y="276.3" transform="rotate(90 4.6 276.3)">04-05-2016</text>
<text x="8.9" y="278.3" transform="rotate(90 8.9 278.3)">DATE</text>
<text x="13.4" y="279.4" transform="rotate(90 13.4 279.4)">BOILER HOUSE</text>
<text x="17.5" y="279.4" transform="rotate(90 17.5 279.4)">BOILER HOUSE</text>
<text x="21.4" y="279.4" transform="rotate(90 21.4 279.4)">: 01</text>
<text x="8.9" y="294.6" transform="rotate(90 8.9 294.6)">CHK. BY</text>
<text x="4.6" y="313.6" transform="rotate(90 4.6 313.6)">04-05-2016</text>
<text x="8.9" y="315.6" transform="rotate(90 8.9 315.6)">DATE</text>
<text x="17.3" y="326" transform="rotate(90 17.3 326)">BLDG. NO.</text>
<text x="21.4" y="326" transform="rotate(90 21.4 326)">REV. NO.</text>
<text x="8.9" y="331.5" transform="rotate(90 8.9 331.5)">SHEET NO.</text>
<text x="21.4" y="342.4" transform="rotate(90 21.4 342.4)">: 00</text>
</g>
<g font-size="2.6">
<text x="17.6" y="342.6" transform="rotate(90 17.6 342.6)">: 01</text>
<text x="7.1" y="365.1" transform="rotate(90 7.1 365.1)">Mob-2 : +(92-333) 807</text>
<text x="10.5" y="365.1" transform="rotate(90 10.5 365.1)">Mob-1 : +(92-300) 807</text>
<text x="12.8" y="364.9" transform="rotate(90 12.8 364.9)">E-mail: maimaar.steel@gmail.com</text>
<text x="15.6" y="364.9" transform="rotate(90 15.6 364.9)">E-mail: nasir.abbas@maimaargroup.com</text>
<text x="18.4" y="365.2" transform="rotate(90 18.4 365.2)">Website: www.maimaargroup.com</text>
<text x="21.3" y="365.2" transform="rotate(90 21.3 365.2)">Lahore, Pakistan</text>
<text x="24.5" y="364.9" transform="rotate(90 24.5 364.9)">Sharaqpur Road, Near Shahdara</text>
<text x="27.7" y="364.9" transform="rotate(90 27.7 364.9)">220-B, Lahore Gardens</text>
<text x="7.1" y="392" transform="rotate(90 7.1 392)">1115</text>
<text x="10.5" y="392" transform="rotate(90 10.5 392)">4017</text>
</g>
<text font-size="1.9" x="40.8" y="359.7" transform="rotate(90 40.8 359.7)">STEEL CONTRACTOR :</text>
<text font-size="1.3" x="33.4" y="376.2" transform="rotate(90 33.4 376.2)">BUILDING SYSTEMS</text>
</svg>
